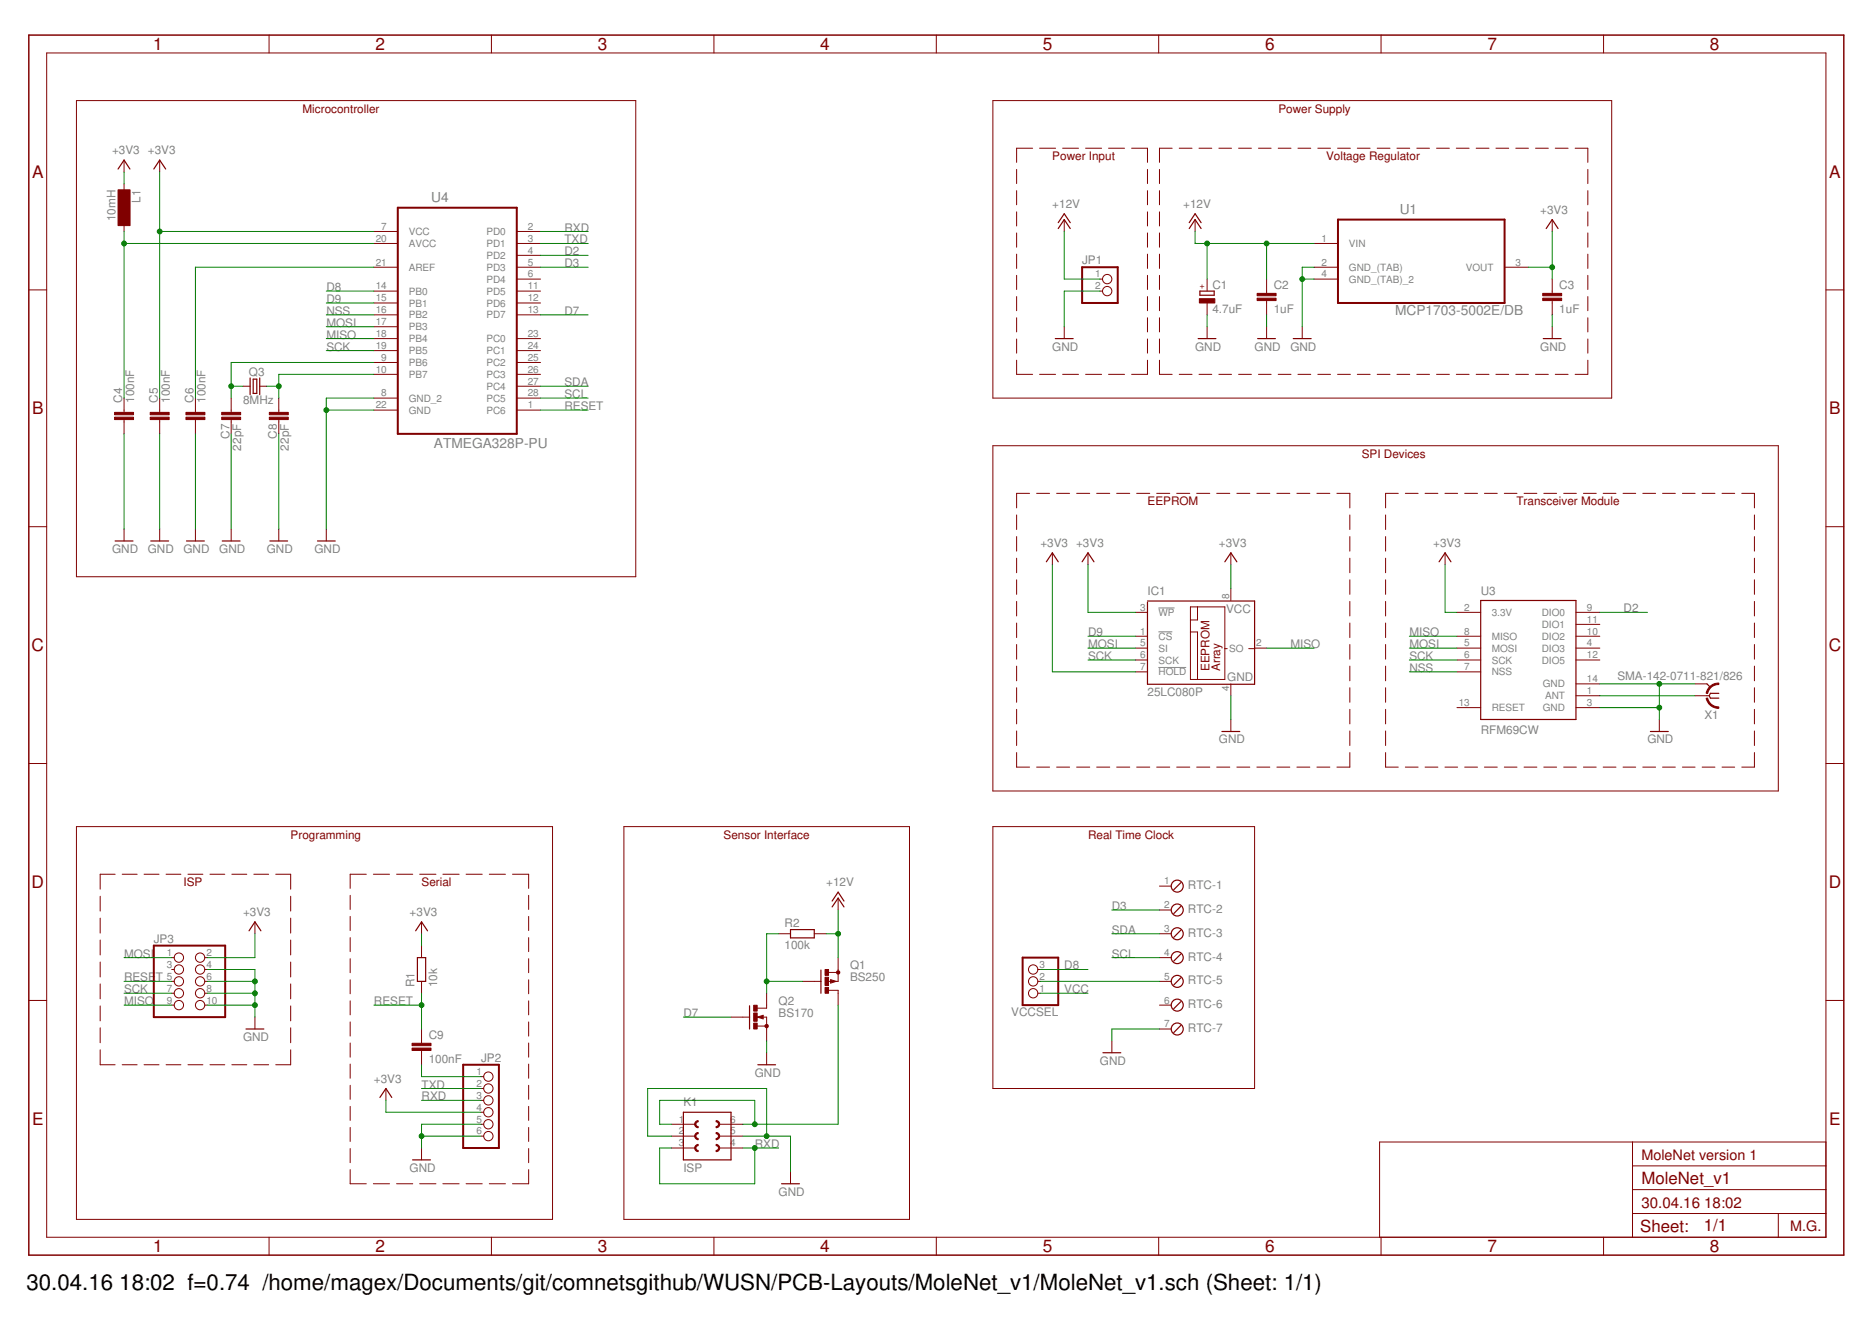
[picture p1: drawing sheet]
<svg xmlns="http://www.w3.org/2000/svg" width="297mm" height="210mm" viewBox="0 0 297 210" stroke-linecap="round" stroke-linejoin="round" font-family="sans-serif">
<path d="M183.8 96.5h2.6M183.8 100.2h2.2M183.8 105.9h4.4" fill="none" stroke="#808080" stroke-width=".16"/>
<g fill="none" stroke="#800000" stroke-width=".16">
<path d="M7.4 8.4h282.3v187.9h-282.3zM12.1 16h88.8v75.5h-88.8zM42.7 5.6v2.8M78 5.6v2.8M113.3 5.6v2.8M148.6 5.6v2.8M157.5 16h98.2v47.2h-98.2zM183.9 5.6v2.8M219.1 5.6v2.8M254.4 5.6v2.8M19.7 25.4v1.9M19.7 29.2v1.9"/>
<path d="M19.7 34.8v1.9M25.3 25.4v1.9M59.3 36.7h3.8M59.3 38.6h3.8M82 36.7h3.8M82 38.6h3.8M161.3 26.9v2.2M161.3 30.2v2.3M161.3 33.6v2.3M161.3 37v2.2M163.9 23.5h-2.6v2.3M165 23.5h2.5"/>
<path d="M168.6 23.5h2.5M168.9 34.8v1.9M172.3 23.5h2.5M175.9 23.5h2.5M179.6 23.5h2.5v2.3M182.1 26.9v2.2M182.1 30.2v2.3M182.1 33.6v2.3M182.1 37v2.2M184 26.9v2.2M184 30.2v2.3M184 33.6v2.3"/>
<path d="M184 37v2.2M186 23.5h-2v2.3M187.1 23.5h2M189.6 34.8v1.9M190.2 23.5h2.1M193.4 23.5h2M196.5 23.5h2.1M199.7 23.5h2M202.8 23.5h2.1M206 23.5h2M208.5 38.6h3.8M209.1 23.5h2"/>
<path d="M212.2 23.5h2.1M215.4 23.5h2M218.5 23.5h2.1M221.7 23.5h2M224.8 23.5h2M227.9 23.5h2.1M231.1 23.5h2M234.2 23.5h2.1M237.4 23.5h2M240.5 23.5h2M243.6 23.5h2.1M246.3 34.8v1.9"/>
<path d="M246.8 23.5h2M249.9 23.5h2v2.3M251.9 26.9v2.2M251.9 30.2v2.3M251.9 33.6v2.3M251.9 37v2.2M4.6 46h2.8M59.3 59.4h3.8M59.3 46.2h3.8M59.3 42.4h3.8M59.3 48.1h3.8M59.3 50h3.8"/>
<path d="M59.3 51.8h3.8M59.3 53.7h3.8M59.3 55.6h3.8M59.3 57.5h3.8M82 59.4h3.8M82 44.3h3.8M82 46.2h3.8M82 42.4h3.8M82 48.1h3.8M82 50h3.8M82 53.7h3.8M82 55.6h3.8"/>
<path d="M82 57.5h3.8M82 40.5h3.8M161.3 40.3v2.3M161.3 43.7v2.2M161.3 47.1v2.2M161.3 50.4v2.3M161.3 53.8v2.2M161.3 57.1v2.3h2.6M165 59.4h2.5M168.6 59.4h2.5M168.9 51.8v1.9M172.3 59.4h2.5"/>
<path d="M174.5 44.3h.4M174.5 46.2h.4M175.9 59.4h2.5M182.1 40.3v2.3M182.1 43.7v2.2M182.1 47.1v2.2M182.1 50.4v2.3M182.1 53.8v2.2M182.1 57.1v2.3h-2.5M184 57.1v2.3h2M184 40.3v2.3M184 43.7v2.2"/>
<path d="M184 47.1v2.2M184 50.4v2.3M184 53.8v2.2M187.1 59.4h2M190.2 59.4h2.1M191.5 44.3v1.9M191.5 48.1v1.9M191.5 51.8v1.9M193.4 59.4h2M196.5 59.4h2.1M199.7 59.4h2M201 44.3v2.2"/>
<path d="M201 47.7v2.3M201 51.8v1.9M202.8 59.4h2.1M206 59.4h2M206.6 51.8v1.9M208.5 44.3h3.8M208.5 42.4h3.8M209.1 59.4h2M212.2 59.4h2.1M215.4 59.4h2M218.5 59.4h2.1M221.7 59.4h2"/>
<path d="M224.8 59.4h2M227.9 59.4h2.1M231.1 59.4h2M234.2 59.4h2.1M237.4 59.4h2M238.7 42.4h3.8M240.5 59.4h2M243.6 59.4h2.1M246.3 44.3v2.2M246.3 47.7v2.3M246.3 51.8v1.9M246.8 59.4h2"/>
<path d="M251.9 57.1v2.3h-2M251.9 40.3v2.3M251.9 43.7v2.2M251.9 47.1v2.2M251.9 50.4v2.3M251.9 53.8v2.2M289.7 46h2.9M19.7 63.2v2.2M19.7 66.6v2.2M25.3 63.2v2.2M25.3 66.6v2.2M31 63.2v2.2"/>
<path d="M31 66.6v2.2M36.7 63.2v2.2M36.7 66.6v2.2M38.6 61.3h1.1M41.2 61.3h1.1M44.2 63.2v2.2M44.2 66.6v2.2M59.3 63.2h3.8M59.3 65.1h3.8M82 63.2h3.8M82 61.3h3.8M82 65.1h3.8"/>
<path d="M157.5 70.7h124.7v54.8h-124.7zM163.4 78.3h-2.1v2.3M164.5 78.3h2M167.7 78.3h2M170.8 78.3h2.1M174 78.3h2.1M177.2 78.3h2.1M180.4 78.3h2M183.5 78.3h2.1M186.7 78.3h2.1M189.9 78.3h2.1M193.1 78.3h2"/>
<path d="M196.3 78.3h2M199.4 78.3h2.1M202.6 78.3h2.1M205.8 78.3h2M209 78.3h2M212.1 78.3h2.1v2.3M221.9 78.3h-2v2.3M223 78.3h2M226.1 78.3h2.1M229.3 78.3h2M232.4 78.3h2M235.5 78.3h2.1"/>
<path d="M238.7 78.3h2M241.8 78.3h2.1M245 78.3h2M248.1 78.3h2M251.2 78.3h2.1M254.4 78.3h2M257.5 78.3h2M260.7 78.3h2M263.8 78.3h2M267 78.3h2M270.1 78.3h2M273.2 78.3h2.1"/>
<path d="M276.4 78.3h2v2.3M4.6 83.6h2.8M19.7 83.9v1.9M25.3 83.9v1.9M31 83.9v1.9M36.7 83.9v1.9M44.2 83.9v1.9M51.8 83.9v1.9M161.3 81.7v2.3M161.3 85.1v2.3M161.3 88.6v2.3M161.3 92v2.3"/>
<path d="M161.3 95.4v2.3M161.3 98.8v2.4M167 87.7v1.9M172.6 87.7v1.9M180.2 97.2h1.9M188.9 96.3h5.5v11.5h-5.5zM190 96.3v2.1h-1.1M195.3 87.7v1.9M195.3 93.4v1.9M214.2 81.7v2.3M214.2 85.1v2.3M214.2 88.6v2.3"/>
<path d="M214.2 92v2.3M214.2 95.4v2.3M214.2 98.8v2.4M219.9 81.7v2.3M219.9 85.1v2.3M219.9 88.6v2.3M219.9 92v2.3M219.9 95.4v2.3M219.9 98.8v2.4M229.3 87.7v1.9M231.2 97.2h3.7M250.1 97.2h3.8"/>
<path d="M250.1 99.1h3.8M278.4 81.7v2.3M278.4 85.1v2.3M278.4 88.6v2.3M278.4 92v2.3M278.4 95.4v2.3M278.4 98.8v2.4M289.7 83.6h2.9M161.3 119.4v2.3h2.1M161.3 102.3v2.3M161.3 105.7v2.3M161.3 109.1v2.3"/>
<path d="M161.3 112.5v2.4M161.3 116v2.3M180.2 100.9h1.9M180.2 102.8h1.9M180.2 106.6h1.9M180.2 104.7h1.9M188.9 100.3h1.1v7.5M194.4 102.9h.3M195.3 108.5v1.9M195.3 114.2v1.9M198.1 102.9h1M199.1 102.8h1.9"/>
<path d="M214.2 102.3v2.3M214.2 105.7v2.3M214.2 109.1v2.3M214.2 112.5v2.4M214.2 116v2.3M214.2 119.4v2.3h-2.1M219.9 119.4v2.3h2M219.9 102.3v2.3M219.9 105.7v2.3M219.9 109.1v2.3M219.9 112.5v2.4M219.9 116v2.3"/>
<path d="M231.2 100.9h3.7M231.2 102.8h3.7M231.2 106.6h3.7M231.2 104.7h3.7M231.2 112.3h3.7M250.1 100.9h3.8M250.1 102.8h3.8M250.1 104.7h3.8M250.1 112.3h3.8M250.1 110.4h3.8M250.1 108.5h3.8M263.3 114.2v1.9"/>
<path d="M268.9 110.4h2.3M268.9 108.5h1.9M278.4 119.4v2.3h-2M278.4 102.3v2.3M278.4 105.7v2.3M278.4 109.1v2.3M278.4 112.5v2.4M278.4 116v2.3M4.6 121.1h2.8M12.1 131.1h75.6v62.4h-75.6zM18.3 138.7h-2.4v2.4M19.4 138.7h2.4"/>
<path d="M22.9 138.7h2.3M26.4 138.7h2.3M29.8 138.7h2.4M33.3 138.7h2.4M36.8 138.7h2.4M40.3 138.7h2.3M43.8 138.7h2.3v2.4M58.1 138.7h-2.5v2.2M59.2 138.7h2.6M62.9 138.7h2.6M66.6 138.7h2.6M70.3 138.7h2.6"/>
<path d="M74 138.7h2.5M77.6 138.7h2.6M81.3 138.7h2.6v2.2M99 131.1h45.3v62.4h-45.3zM157.5 131.1h41.6v41.6h-41.6zM164.5 121.7h2M167.7 121.7h2M170.8 121.7h2.1M174 121.7h2.1M177.2 121.7h2.1M180.4 121.7h2M183.5 121.7h2.1"/>
<path d="M186.7 121.7h2.1M189.9 121.7h2.1M193.1 121.7h2M196.3 121.7h2M199.4 121.7h2.1M202.6 121.7h2.1M205.8 121.7h2M209 121.7h2M223 121.7h2M226.1 121.7h2.1M229.3 121.7h2M232.4 121.7h2"/>
<path d="M235.5 121.7h2.1M238.7 121.7h2M241.8 121.7h2.1M245 121.7h2M248.1 121.7h2M251.2 121.7h2.1M254.4 121.7h2M257.5 121.7h2M260.7 121.7h2M263.8 121.7h2M267 121.7h2M270.1 121.7h2"/>
<path d="M273.2 121.7h2.1M289.7 121.1h2.9M4.6 158.7h2.8M15.9 142.2v2.3M15.9 145.7v2.3M15.9 149.1v2.4M15.9 152.6v2.4M15.9 156.1v2.4M15.9 159.6v2.4M27.2 151.9h.4M27.2 155.7h.4M27.2 159.5h.4"/>
<path d="M27.2 153.8h.4M27.2 157.6h.4M32.5 151.9h.4M32.5 155.7h.4M32.5 159.5h.4M32.5 153.8h.4M32.5 157.6h.4M40.4 146.3v1.8M46.1 142.2v2.3M46.1 145.7v2.3M46.1 149.1v2.4M46.1 152.6v2.4"/>
<path d="M46.1 156.1v2.4M46.1 159.6v2.4M55.6 142v2.3M55.6 145.4v2.2M55.6 148.8v2.2M55.6 152.1v2.2M55.6 155.4v2.3M55.6 158.8v2.2M66.9 146.3v1.8M66.9 150v1.9M66.9 155.7v1.9M83.9 142v2.3"/>
<path d="M83.9 145.4v2.2M83.9 148.8v2.2M83.9 152.1v2.2M83.9 155.4v2.3M83.9 158.8v2.2M121.6 157.6v2.4h-1.4M123.5 148.1h1.9M127.3 155.7h3M129.2 148.1h1.9M131.3 155.7h1.2M131.5 157.1h1.5v2.4M131.5 154.3h1.5"/>
<path d="M131.8 155.4l.9 .3-.9 .3zM133 151.9v3.8h-.3M133 142.5v1.9M164.7 155.7h.4M164.7 153.8h.4M164.7 157.6h.4M184 140.6h1.9M184 144.4h1.9M184 148.1h1.9M184 151.9h1.9M184 155.7h1.9M184 159.5h1.9"/>
<path d="M289.7 158.7h2.9M15.9 163.1v2.3M15.9 166.6v2.3h2.4M19.4 168.9h2.4M22.9 168.9h2.3M26.4 168.9h2.3M29.8 168.9h2.4M33.3 168.9h2.4M36.8 168.9h2.4M40.3 168.9h2.3M40.4 161.4v1.9M46.1 166.6v2.3h-2.3"/>
<path d="M46.1 163.1v2.3M55.6 162.1v2.3M55.6 165.5v2.2M55.6 168.8v2.3M55.6 172.2v2.2M55.6 175.5v2.3M55.6 178.9v2.2M61.2 172.7v1.9M66.9 163.3v2.2M66.9 166.6v2.3M76.3 172.7h.5M76.3 170.8h.5"/>
<path d="M76.3 174.6h.5M76.3 176.5h.5M76.3 178.4h.5M83.9 162.1v2.3M83.9 165.5v2.2M83.9 168.8v2.3M83.9 172.2v2.2M83.9 175.5v2.3M83.9 178.9v2.2M106.6 178.4h3.7M114.1 178.4h3.8M116 161.4h2.9"/>
<path d="M120.1 161.4h1.5v3.7M120.1 161.4l1-.3v.5zM120.1 162.8h1.5M121.6 167v1.9M176.4 165.1v1.9M184 163.3h1.9M42.7 196.3v2.8M55.6 182.2v2.3M55.6 185.6v2.2h2.5M59.2 187.8h2.6M62.9 187.8h2.6M66.6 187.8h2.6"/>
<path d="M66.9 182.1v1.9M70.3 187.8h2.6M74 187.8h2.5M76.3 180.3h.5M77.6 187.8h2.6M78 196.3v2.8M83.9 185.6v2.2h-2.6M83.9 182.2v2.3M106.6 180.3h3.7M106.6 182.1h3.7M113.3 196.3v2.8M114.1 180.3h3.8"/>
<path d="M114.1 182.1h3.8M125.4 185.9v1.9M148.6 196.3v2.8M183.9 196.3v2.8M219.1 196.3v2.8M254.4 196.3v2.8M259 192.5h30.7M259 181.2v15.1M259 188.7h30.7M259 185h30.7M282.2 192.5v3.8M289.7 181.2h-70.8v15.1"/>
<circle cx="175.7" cy="46.2" r=".74"/>
<circle cx="175.7" cy="44.3" r=".74"/>
<circle cx="28.4" cy="153.8" r=".74"/>
<circle cx="28.4" cy="151.9" r=".74"/>
<circle cx="28.4" cy="157.6" r=".74"/>
<circle cx="28.4" cy="155.7" r=".74"/>
<circle cx="28.4" cy="159.5" r=".74"/>
<circle cx="31.7" cy="153.8" r=".74"/>
<circle cx="31.7" cy="155.7" r=".74"/>
<circle cx="31.7" cy="157.6" r=".74"/>
<circle cx="31.7" cy="151.9" r=".74"/>
<circle cx="31.7" cy="159.5" r=".74"/>
<circle cx="163.9" cy="155.7" r=".74"/>
<circle cx="163.9" cy="157.6" r=".74"/>
<circle cx="163.9" cy="153.8" r=".74"/>
<circle cx="77.5" cy="174.6" r=".74"/>
<circle cx="77.5" cy="170.8" r=".74"/>
<circle cx="77.5" cy="178.4" r=".74"/>
<circle cx="77.5" cy="172.7" r=".74"/>
<circle cx="77.5" cy="176.5" r=".74"/>
<circle cx="77.5" cy="180.3" r=".74"/>
</g>
<g fill="none" stroke="#800000" stroke-width=".19">
<path d="M18.7 26.8l1-1.4 .9 1.4M24.4 26.8l.9-1.4 1 1.4M167.9 36.3l1-1.5 .9 1.5M167.9 35.3l1-1.4 .9 1.4M188.7 36.3l.9-1.5 1 1.5M188.7 35.3l.9-1.4 1 1.4M245.3 36.3l1-1.5 .9 1.5M39.7 60v2.6M41.2 60v2.6M167.4 53.7h2.9M190.1 53.7h2.8M190.4 46.2h2.3v.6h-2.3z"/>
<path d="M199.6 53.7h2.8M205.2 53.7h2.8M244.9 53.7h2.8M40.2 60.2h.5v2.2h-.5zM18.3 85.8h2.8M23.9 85.8h2.9M29.6 85.8h2.8M35.3 85.8h2.8M42.8 85.8h2.8M50.4 85.8h2.8M166 89.1l1-1.4 .9 1.4M171.7 89.1l.9-1.4 1 1.4"/>
<path d="M182.1 95.4h17v13.2h-17v-13.1M194.4 89.1l.9-1.4 1 1.4M228.3 89.1l1-1.4 .9 1.4M234.9 95.3h15.2v18.9h-15.2zM193.9 116.1h2.8M261.9 116.1h2.8M270.8 108.5l.6 .6M272.7 110h-1.3l-.2 .4 .2 .4h1.3M39.5 147.7l.9-1.4 1 1.4M66 147.7l.9-1.4 .9 1.4M66.2 151.9h1.3v3.8h-1.3zM118.9 159.6v3.7"/>
<path d="M125.4 147.5h3.8v1.3h-3.8zM130.3 153.9v3.7M132 143.9l1-1.4 .9 1.4M132 143l1-1.5 .9 1.5M187.4 140l-1.2 1.2M187.4 143.8l-1.2 1.1M187.4 147.6l-1.2 1.1M187.4 151.4l-1.2 1.1M187.4 155.1l-1.2 1.2M187.4 158.9l-1.2 1.1M39 163.3h2.9M60.3 174.1l.9-1.4 1 1.4"/>
<path d="M108.4 176.5h7.6v7.5h-7.6zM120.2 168.9h2.9M175 167h2.8M187.4 162.7l-1.2 1.1M65.5 184h2.8M124 187.8h2.9"/>
<circle cx="186.8" cy="155.7" r=".95"/>
<circle cx="186.8" cy="151.9" r=".95"/>
<circle cx="186.8" cy="159.5" r=".95"/>
<circle cx="186.8" cy="144.4" r=".95"/>
<circle cx="186.8" cy="140.6" r=".95"/>
<circle cx="186.8" cy="148.1" r=".95"/>
<circle cx="186.8" cy="163.3" r=".95"/>
</g>
<path d="M4.6 5.6h288v193.5h-288zM132.2 155.7l-.4 .1v-.2l.5 .1M121 161.3l-.4 .1 .4 .1" fill="none" stroke="#800000" stroke-width=".23"/>
<g fill="none" stroke="#800000" stroke-width=".32">
<path d="M63.1 33h18.9v35.8h-18.9zM212.3 34.8h26.4v13.3h-26.4zM171.7 42.4h5.7v5.7h-5.7zM24.4 150h11.3v11.4h-11.3zM162.3 151.9h5.6v7.6h-5.6zM73.5 168.9h5.7v13.2h-5.7z"/>
<circle cx="133" cy="154.3" r=".19"/>
<circle cx="121.6" cy="162.8" r=".19"/>
</g>
<g fill="#800000" stroke="#800000" stroke-width=".16">
<path d="M119.6 162.3h.5v1h-.5z"/>
<path d="M119.6 159.5h.5v.9h-.5z"/>
<path d="M119.6 160.7h.5v1.3h-.5z"/>
<path d="M130.9 156.7h.6v.9h-.6z"/>
<path d="M130.9 153.8h.6v.9h-.6z"/>
<path d="M130.9 155h.6v1.4h-.6z"/>
<path d="M18.7 30.1h1.9v5.7h-1.9z"/>
<path d="M190.3 47.4h2.5v.7h-2.5z"/>
<path d="M199.5 47.3h3v.4h-3z"/>
<path d="M199.5 46.5h3v.4h-3z"/>
<path d="M244.8 47.3h3v.4h-3z"/>
<path d="M244.8 46.5h3v.4h-3z"/>
<path d="M18.2 66.2h3v.4h-3z"/>
<path d="M18.2 65.4h3v.4h-3z"/>
<path d="M29.5 66.2h3v.4h-3z"/>
<path d="M29.5 65.4h3v.4h-3z"/>
<path d="M23.8 66.2h3v.4h-3z"/>
<path d="M23.8 65.4h3v.4h-3z"/>
<path d="M65.4 166.3h3v.4h-3z"/>
<path d="M65.4 165.5h3v.4h-3z"/>
<path d="M35.2 66.2h3v.4h-3z"/>
<path d="M35.2 65.4h3v.4h-3z"/>
<path d="M42.7 66.2h3v.4h-3z"/>
<path d="M42.7 65.4h3v.4h-3z"/>
</g>
<g fill="#800000" stroke="#800000" stroke-width=".16">
<path d="M270.7 110.8l.3-.1a1.76 1.76 0 0 0 1.7 1.5v.2a1.99 1.99 0 0 1-2-1.6z" fill-rule="evenodd"/>
<path d="M271.1 109.1a1.9 1.9 0 0 1 1.6-.7v.2a1.73 1.73 0 0 0-1.7 1.4h-.3z" fill-rule="evenodd"/>
<path d="M110.4 178l.3-.2 .1 .2a.37 .37 0 0 0-.4 .4 .37 .37 0 0 0 .4 .3l-.1 .2a.56 .56 0 0 1-.3-.9z" fill-rule="evenodd"/>
<path d="M110.4 179.9l.3-.2 .1 .2a.38 .38 0 0 0-.4 .4 .38 .38 0 0 0 .4 .3l-.1 .2a.58 .58 0 0 1-.3-.9z" fill-rule="evenodd"/>
<path d="M110.4 181.8l.3-.2 .1 .2a.38 .38 0 0 0-.4 .3 .38 .38 0 0 0 .4 .4l-.1 .2a.57 .57 0 0 1-.3-.9z" fill-rule="evenodd"/>
<path d="M113.6 181.6a.57 .57 0 0 1 .6 .5 .57 .57 0 0 1-.6 .6v-.2a.38 .38 0 0 0 .4-.4 .38 .38 0 0 0-.4-.3z" fill-rule="evenodd"/>
<path d="M113.6 179.7a.57 .57 0 0 1 .6 .6 .57 .57 0 0 1-.6 .5v-.2a.38 .38 0 0 0 .4-.3 .38 .38 0 0 0-.4-.4z" fill-rule="evenodd"/>
<path d="M113.6 177.8a.56 .56 0 0 1 .6 .6 .56 .56 0 0 1-.6 .5v-.2a.37 .37 0 0 0 .4-.3 .37 .37 0 0 0-.4-.4z" fill-rule="evenodd"/>
</g>
<g fill="none" stroke="#008000" stroke-width=".16">
<path d="M19.7 38.6h39.6M19.7 27.3v1.9M19.7 36.7v26.5M25.3 36.7h34M25.3 27.3v35.9M85.8 36.7h7.5M85.8 38.6h7.5M168.9 36.7v7.6h5.6M189.6 36.7v1.9h18.9M191.5 38.6v5.7M201 38.6v5.7M246.3 36.7v7.6"/>
<path d="M51.8 46.2h7.5M51.8 50h7.5M51.8 48.1h7.5M51.8 51.8h7.5M51.8 53.7h7.5M51.8 55.6h7.5M59.3 42.4h-28.3v20.8M59.3 59.4h-15.1v3.8M59.3 57.5h-22.6v5.7M85.8 42.4h7.5M85.8 50h7.5M85.8 40.5h7.5"/>
<path d="M174.5 46.2h-5.6v5.6M191.5 50v1.8M201 50v1.8M206.6 44.3h1.9M208.5 42.4h-1.9v9.4M242.5 42.4h3.8M246.3 50v1.8M19.7 68.8v15.1M25.3 68.8v15.1M31 68.8v15.1M36.7 68.8v15.1M36.7 61.3h1.9"/>
<path d="M42.3 61.3h1.9M44.2 68.8v15.1M51.8 65.1h7.5M59.3 63.2h-7.5v20.7M85.8 65.1h7.5M85.8 63.2h7.5M85.8 61.3h7.5M167 89.6v17h13.2M172.6 89.6v7.6h7.6M195.3 89.6v3.8M229.3 89.6v7.6h1.9M253.9 97.2h7.5"/>
<path d="M172.6 100.9h7.6M172.6 102.8h7.6M172.6 104.7h7.6M195.3 110.4v3.8M201 102.8h7.5M223.6 100.9h7.6M223.6 102.8h7.6M223.6 104.7h7.6M223.6 106.6h7.6M253.9 108.5h15M253.9 112.3h9.4M253.9 110.4h15"/>
<path d="M263.3 108.5v5.7M19.7 155.7h7.5M19.7 157.6h7.5M19.7 159.5h7.5M19.7 151.9h7.5M32.9 153.8h7.5v7.6M32.9 155.7h7.5M32.9 157.6h7.5M32.9 159.5h7.5M40.4 148.1v3.8h-7.5M59.3 159.5h7.6M66.9 148.1v1.9"/>
<path d="M66.9 157.6v5.7M121.6 155.7h5.7M123.5 148.1h-1.9v9.5M131.1 148.1h1.9M133 144.4v7.5M133 159.5v18.9h-15.1M165.1 153.8h7.5M165.1 155.7h18.9M165.1 157.6h7.5M176.4 148.1h7.6M176.4 144.4h7.6M176.4 151.9h7.6"/>
<path d="M61.2 174.6v1.9h15.1M66.9 174.6h9.4M66.9 168.9v1.9h9.4M66.9 172.7h9.4M76.3 178.4h-9.4v3.7M106.6 178.4h-1.9v-3.8h15.1v3.8M108.4 161.4h7.6M121.6 165.1v1.9M184 163.3h-7.6v1.8M66.9 180.3h9.4M106.6 182.1h-1.9v5.7h15.1v-5.7M106.6 180.3h-3.8v-7.6h18.8v7.6"/>
<path d="M117.9 182.1h5.6M117.9 180.3h7.5v5.6"/>
</g>
<g fill="#008000" stroke="#008000" stroke-width=".16">
<circle cx="119.8" cy="182.1" r=".38"/>
<circle cx="133" cy="148.1" r=".38"/>
<circle cx="191.5" cy="38.6" r=".38"/>
<circle cx="201" cy="38.6" r=".38"/>
<circle cx="263.3" cy="108.5" r=".38"/>
<circle cx="263.3" cy="112.3" r=".38"/>
<circle cx="206.6" cy="44.3" r=".38"/>
<circle cx="66.9" cy="180.3" r=".38"/>
<circle cx="51.8" cy="65.1" r=".38"/>
<circle cx="121.6" cy="180.3" r=".38"/>
<circle cx="40.4" cy="155.7" r=".38"/>
<circle cx="40.4" cy="157.6" r=".38"/>
<circle cx="40.4" cy="159.5" r=".38"/>
<circle cx="121.6" cy="155.7" r=".38"/>
<circle cx="119.8" cy="178.4" r=".38"/>
<circle cx="19.7" cy="38.6" r=".38"/>
<circle cx="66.9" cy="159.5" r=".38"/>
<circle cx="36.7" cy="61.3" r=".38"/>
<circle cx="44.2" cy="61.3" r=".38"/>
<circle cx="246.3" cy="42.4" r=".38"/>
<circle cx="25.3" cy="36.7" r=".38"/>
</g>
<g font-size="3.5">
<text x="4.2" y="204.7">30.04.16</text>
<text x="18.9" y="204.7">18:02 f=0.74 /home/magex/Documents/git/comnetsgithub/WUSN/PCB-Layouts/MoleNet_v1/MoleNet_v1.sch (Sheet: 1/1)</text>
</g>
<g font-size="2.7" fill="#800000">
<text x="24.3" y="8">1</text>
<text x="59.6" y="8">2</text>
<text x="94.9" y="8">3</text>
<text x="130.2" y="8">4</text>
<text x="165.4" y="8">5</text>
<text x="200.7" y="8">6</text>
<text x="236" y="8">7</text>
<text x="271.3" y="8">8</text>
<text x="5.1" y="28.2">A</text>
<text x="290.2" y="28.2">A</text>
<text x="5.1" y="65.7">B</text>
<text x="290.2" y="65.7">B</text>
<text x="5" y="103.3">C</text>
<text x="290.2" y="103.3">C</text>
<text x="5" y="140.9">D</text>
<text x="290.2" y="140.9">D</text>
<text x="5.1" y="178.5">E</text>
<text x="290.2" y="178.5">E</text>
<text x="260.5" y="187.8">MoleNet_v1</text>
<text x="260.3" y="195.5">Sheet:</text>
<text x="270.4" y="195.4">1/1</text>
<text x="24.3" y="198.7">1</text>
<text x="59.6" y="198.7">2</text>
<text x="94.9" y="198.7">3</text>
<text x="130.2" y="198.7">4</text>
<text x="165.4" y="198.7">5</text>
<text x="200.7" y="198.7">6</text>
<text x="236" y="198.7">7</text>
<text x="271.3" y="198.7">8</text>
</g>
<g font-size="2.4" fill="#800000">
<text x="260.5" y="191.6">30.04.16</text>
<text x="270.4" y="191.6">18:02</text>
</g>
<g font-size="2.3" fill="#800000">
<text x="260.5" y="184">MoleNet version 1</text>
<text x="284.1" y="195.4">M.G.</text>
</g>
<g font-size="2.2" fill="#808080">
<text x="68.4" y="32.1">U4</text>
<text x="222.1" y="33.9">U1</text>
<text x="221.4" y="50">MCP1703-5002E/DB</text>
<text x="68.9" y="71.1">ATMEGA328P-PU</text>
</g>
<g font-size="1.9" fill="#800000">
<text x="48" y="17.8">Microcontroller</text>
<text x="202.9" y="17.8">Power Supply</text>
<text x="167" y="25.4">Power Input</text>
<text x="210.4" y="25.4">Voltage Regulator</text>
<text x="216.1" y="72.6">SPI Devices</text>
<text x="182.1" y="80.2">EEPROM</text>
<text x="240.6" y="80.2">Transceiver Module</text>
<text x="191.9" y="106.5" transform="rotate(-90 191.9 106.5)">EEPROM</text>
<text x="193.6" y="106.5" transform="rotate(-90 193.6 106.5)">Array</text>
<text x="46.1" y="133">Programming</text>
<text x="114.8" y="133">Sensor Interface</text>
<text x="172.6" y="133">Real Time Clock</text>
<text x="29.1" y="140.6">ISP</text>
<text x="66.9" y="140.6">Serial</text>
</g>
<g font-size="1.9" fill="#808080">
<text x="17.8" y="24.5">+3V3 +3V3</text>
<text x="18.3" y="35.1" transform="rotate(-90 18.3 35.1)">10mH</text>
<text x="22.3" y="32.2" transform="rotate(-90 22.3 32.2)">L1</text>
<text x="167" y="33">+12V</text>
<text x="187.7" y="33">+12V</text>
<text x="244.4" y="33.9">+3V3</text>
<text x="89.6" y="36.7">RXD</text>
<text x="89.6" y="40.5">D2</text>
<text x="89.6" y="38.6">TXD</text>
<text x="171.7" y="41.9">JP1</text>
<text x="51.8" y="46.2">D8</text>
<text x="89.6" y="42.4">D3</text>
<text x="192.4" y="45.8">C1</text>
<text x="202.1" y="45.9">C2</text>
<text x="247.4" y="45.9">C3</text>
<text x="51.8" y="48.1">D9</text>
<text x="51.8" y="51.8">MOSI</text>
<text x="51.8" y="53.7">MISO</text>
<text x="51.8" y="50">NSS</text>
<text x="89.6" y="50">D7</text>
<text x="192.4" y="49.6">4.7uF</text>
<text x="202.1" y="49.7">1uF</text>
<text x="247.4" y="49.7">1uF</text>
<text x="39.5" y="59.6">Q3</text>
<text x="51.8" y="55.6">SCK</text>
<text x="167" y="55.6">GND</text>
<text x="189.6" y="55.6">GND</text>
<text x="199.1" y="55.6">GND</text>
<text x="204.7" y="55.6">GND</text>
<text x="244.4" y="55.6">GND</text>
<text x="19.4" y="63.9" transform="rotate(-90 19.4 63.9)">C4</text>
<text x="21.3" y="63.9" transform="rotate(-90 21.3 63.9)">100nF</text>
<text x="25.1" y="63.9" transform="rotate(-90 25.1 63.9)">C5</text>
<text x="26.9" y="63.9" transform="rotate(-90 26.9 63.9)">100nF</text>
<text x="30.7" y="63.9" transform="rotate(-90 30.7 63.9)">C6</text>
<text x="32.6" y="63.9" transform="rotate(-90 32.6 63.9)">100nF</text>
<text x="38.6" y="64.1">8MHz</text>
<text x="89.6" y="61.3">SDA</text>
<text x="89.6" y="63.2">SCL</text>
<text x="89.6" y="65.1">RESET</text>
<text x="36.4" y="69.6" transform="rotate(-90 36.4 69.6)">C7</text>
<text x="38.3" y="71.5" transform="rotate(-90 38.3 71.5)">22pF</text>
<text x="43.9" y="69.6" transform="rotate(-90 43.9 69.6)">C8</text>
<text x="45.8" y="71.5" transform="rotate(-90 45.8 71.5)">22pF</text>
<text x="17.8" y="87.7">GND</text>
<text x="23.5" y="87.7">GND</text>
<text x="29.1" y="87.7">GND</text>
<text x="34.8" y="87.7">GND</text>
<text x="42.3" y="87.7">GND</text>
<text x="49.9" y="87.7">GND</text>
<text x="165.1" y="86.8">+3V3 +3V3</text>
<text x="193.4" y="86.8">+3V3</text>
<text x="227.4" y="86.8">+3V3</text>
<text x="182.1" y="94.4">IC1</text>
<text x="235" y="94.3">U3</text>
<text x="172.6" y="100.9">D9</text>
<text x="194.5" y="97.2">VCC</text>
<text x="223.6" y="100.9">MISO</text>
<text x="257.6" y="97.2">D2</text>
<text x="172.6" y="102.8">MOSI</text>
<text x="172.6" y="104.7">SCK</text>
<text x="204.7" y="102.8">MISO</text>
<text x="223.6" y="102.8">MOSI</text>
<text x="223.6" y="104.7">SCK</text>
<text x="223.6" y="106.6">NSS</text>
<text x="256.6" y="107.9">SMA-142-0711-821/826</text>
<text x="182.1" y="110.5">25LC080P</text>
<text x="194.7" y="108">GND</text>
<text x="193.4" y="117.9">GND</text>
<text x="235" y="116.5">RFM69CW</text>
<text x="261.4" y="117.9">GND</text>
<text x="270.4" y="114.1">X1</text>
<text x="131.1" y="140.6">+12V</text>
<text x="188.5" y="141.1">RTC-1</text>
<text x="24.4" y="149.6">JP3</text>
<text x="38.6" y="145.3">+3V3</text>
<text x="65" y="145.3">+3V3</text>
<text x="124.5" y="147">R2</text>
<text x="176.4" y="144.4">D3</text>
<text x="176.4" y="148.1">SDA</text>
<text x="188.5" y="144.8">RTC-2</text>
<text x="188.5" y="148.6">RTC-3</text>
<text x="19.7" y="151.9">MOSI</text>
<text x="19.7" y="155.7">RESE</text>
<text x="24.8" y="155.7">T</text>
<text x="124.5" y="150.6">100k</text>
<text x="134.9" y="155.7">BS250</text>
<text x="134.9" y="153.8">Q1</text>
<text x="168.9" y="153.8">D8</text>
<text x="176.4" y="151.9">SCL</text>
<text x="188.5" y="152.4">RTC-4</text>
<text x="19.7" y="159.5">MISO</text>
<text x="19.7" y="157.6">SCK</text>
<text x="59.3" y="159.5">RESET</text>
<text x="65.8" y="156.6" transform="rotate(-90 65.8 156.6)">R1</text>
<text x="69.3" y="156.6" transform="rotate(-90 69.3 156.6)">10k</text>
<text x="108.4" y="161.4">D7</text>
<text x="123.5" y="161.4">BS170</text>
<text x="123.5" y="159.5">Q2</text>
<text x="160.5" y="161.3">VCCSEL</text>
<text x="168.9" y="157.6">VCC</text>
<text x="188.5" y="156.2">RTC-5</text>
<text x="188.5" y="160">RTC-6</text>
<text x="38.6" y="165.1">GND</text>
<text x="68" y="164.9">C9</text>
<text x="188.5" y="163.7">RTC-7</text>
<text x="59.3" y="171.8">+3V3</text>
<text x="66.9" y="172.7">TXD</text>
<text x="68" y="168.6">100nF</text>
<text x="76.3" y="168.4">JP2</text>
<text x="119.8" y="170.8">GND</text>
<text x="174.5" y="168.9">GND</text>
<text x="66.9" y="174.6">RXD</text>
<text x="108.4" y="175.5">K1</text>
<text x="65" y="185.9">GND</text>
<text x="108.4" y="185.9">ISP</text>
<text x="119.8" y="182.1">RXD</text>
<text x="123.5" y="189.7">GND</text>
</g>
<g font-size="1.6" fill="#808080">
<text x="59.6" y="38.4">20</text>
<text x="60.5" y="36.5">7</text>
<text x="64.9" y="37.3">VCC</text>
<text x="64.9" y="39.2">AVCC</text>
<text x="77.2" y="37.3">PD0</text>
<text x="77.2" y="39.2">PD1</text>
<text x="77.2" y="41.1">PD2</text>
<text x="83.7" y="36.5">2</text>
<text x="83.7" y="38.4">3</text>
<text x="83.7" y="40.2">4</text>
<text x="209.7" y="38.4">1</text>
<text x="214" y="39.2">VIN</text>
<text x="59.6" y="42.1">21</text>
<text x="59.6" y="45.9">14</text>
<text x="59.6" y="47.8">15</text>
<text x="64.9" y="43">AREF</text>
<text x="64.9" y="46.7">PB0</text>
<text x="77.2" y="43">PD3</text>
<text x="77.2" y="44.9">PD4</text>
<text x="77.2" y="46.8">PD5</text>
<text x="83.7" y="42.1">5</text>
<text x="83.7" y="44">6</text>
<text x="83.7" y="45.9">11</text>
<text x="83.7" y="47.8">12</text>
<text x="173.8" y="44">1</text>
<text x="173.8" y="45.9">2</text>
<text x="209.7" y="42.1">2</text>
<text x="209.7" y="44">4</text>
<text x="214" y="43">GND_(TAB)</text>
<text x="214" y="44.9">GND_(TAB)_2</text>
<text x="232.6" y="43">VOUT</text>
<text x="240.5" y="42.1">3</text>
<text x="59.6" y="49.7">16</text>
<text x="59.6" y="51.6">17</text>
<text x="59.6" y="53.5">18</text>
<text x="64.9" y="48.6">PB1</text>
<text x="64.9" y="50.5">PB2</text>
<text x="64.9" y="52.4">PB3</text>
<text x="77.2" y="48.6">PD6</text>
<text x="77.2" y="50.5">PD7</text>
<text x="83.7" y="49.7">13</text>
<text x="83.7" y="53.5">23</text>
<text x="59.6" y="55.4">19</text>
<text x="59.6" y="59.1">10</text>
<text x="60.5" y="57.2">9</text>
<text x="64.9" y="54.3">PB4</text>
<text x="64.9" y="56.2">PB5</text>
<text x="64.9" y="58.1">PB6</text>
<text x="64.9" y="60">PB7</text>
<text x="77.2" y="54.3">PC0</text>
<text x="77.2" y="56.2">PC1</text>
<text x="77.2" y="58.1">PC2</text>
<text x="77.2" y="60">PC3</text>
<text x="83.7" y="55.4">24</text>
<text x="83.7" y="57.2">25</text>
<text x="83.7" y="59.1">26</text>
<text x="59.6" y="64.8">22</text>
<text x="60.5" y="62.9">8</text>
<text x="64.9" y="63.7">GND_2</text>
<text x="64.9" y="65.6">GND</text>
<text x="77.2" y="61.9">PC4</text>
<text x="77.2" y="63.7">PC5</text>
<text x="77.2" y="65.6">PC6</text>
<text x="83.7" y="61">27</text>
<text x="83.7" y="62.9">28</text>
<text x="83.7" y="64.8">1</text>
<text x="195" y="95" transform="rotate(-90 195 95)">8</text>
<text x="180.9" y="100.7">1</text>
<text x="180.9" y="96.9">3</text>
<text x="183.8" y="101.5">CS</text>
<text x="183.8" y="97.7">WP</text>
<text x="232.3" y="96.9">2</text>
<text x="232.3" y="100.7">8</text>
<text x="236.7" y="97.7">3.3V</text>
<text x="236.7" y="101.5">MISO</text>
<text x="244.6" y="97.7">DIO0</text>
<text x="244.6" y="99.6">DIO1</text>
<text x="244.6" y="101.5">DIO2</text>
<text x="251.8" y="96.9">9</text>
<text x="251.8" y="98.8">11</text>
<text x="251.8" y="100.7">10</text>
<text x="180.9" y="106.3">7</text>
<text x="180.9" y="104.5">6</text>
<text x="180.9" y="102.6">5</text>
<text x="183.8" y="107.2">HOLD</text>
<text x="183.8" y="105.3">SCK</text>
<text x="183.8" y="103.4">SI</text>
<text x="195.1" y="103.4">SO</text>
<text x="199.3" y="102.6">2</text>
<text x="232.3" y="104.5">6</text>
<text x="232.3" y="102.6">5</text>
<text x="232.3" y="106.3">7</text>
<text x="236.7" y="105.3">SCK</text>
<text x="236.7" y="103.4">MOSI</text>
<text x="236.7" y="107.2">NSS</text>
<text x="244.6" y="103.4">DIO3</text>
<text x="244.6" y="105.3">DIO5</text>
<text x="251.8" y="102.6">4</text>
<text x="251.8" y="104.5">12</text>
<text x="195" y="109.6" transform="rotate(-90 195 109.6)">4</text>
<text x="231.5" y="112">13</text>
<text x="236.7" y="112.8">RESET</text>
<text x="244.8" y="112.8">GND</text>
<text x="244.8" y="109.1">GND</text>
<text x="245.2" y="111">ANT</text>
<text x="251.8" y="112">3</text>
<text x="251.8" y="110.1">1</text>
<text x="251.8" y="108.2">14</text>
<text x="184.7" y="140.3">1</text>
<text x="184.7" y="144.1">2</text>
<text x="184.7" y="147.9">3</text>
<text x="26.5" y="151.7">1</text>
<text x="26.5" y="153.5">3</text>
<text x="26.5" y="155.4">5</text>
<text x="32.7" y="151.7">2</text>
<text x="32.7" y="153.5">4</text>
<text x="32.7" y="155.4">6</text>
<text x="164.9" y="155.4">2</text>
<text x="164.9" y="153.5">3</text>
<text x="184.7" y="151.7">4</text>
<text x="184.7" y="155.4">5</text>
<text x="26.5" y="157.3">7</text>
<text x="26.5" y="159.2">9</text>
<text x="32.7" y="157.3">8</text>
<text x="32.7" y="159.2">10</text>
<text x="164.9" y="157.3">1</text>
<text x="184.7" y="159.2">6</text>
<text x="184.7" y="163">7</text>
<text x="75.6" y="170.5">1</text>
<text x="75.6" y="172.4">2</text>
<text x="75.6" y="174.3">3</text>
<text x="75.6" y="176.2">4</text>
<text x="75.6" y="178.1">5</text>
<text x="75.6" y="180">6</text>
<text x="107.7" y="178.1">1</text>
<text x="107.7" y="180">2</text>
<text x="115.8" y="178.1">6</text>
<text x="115.8" y="180">5</text>
<text x="107.7" y="181.9">3</text>
<text x="115.8" y="181.9">4</text>
</g>
<text font-size="1.3" fill="#800000" x="191.1" y="45.9" transform="rotate(-90 191.1 45.9)">+</text>
</svg>
